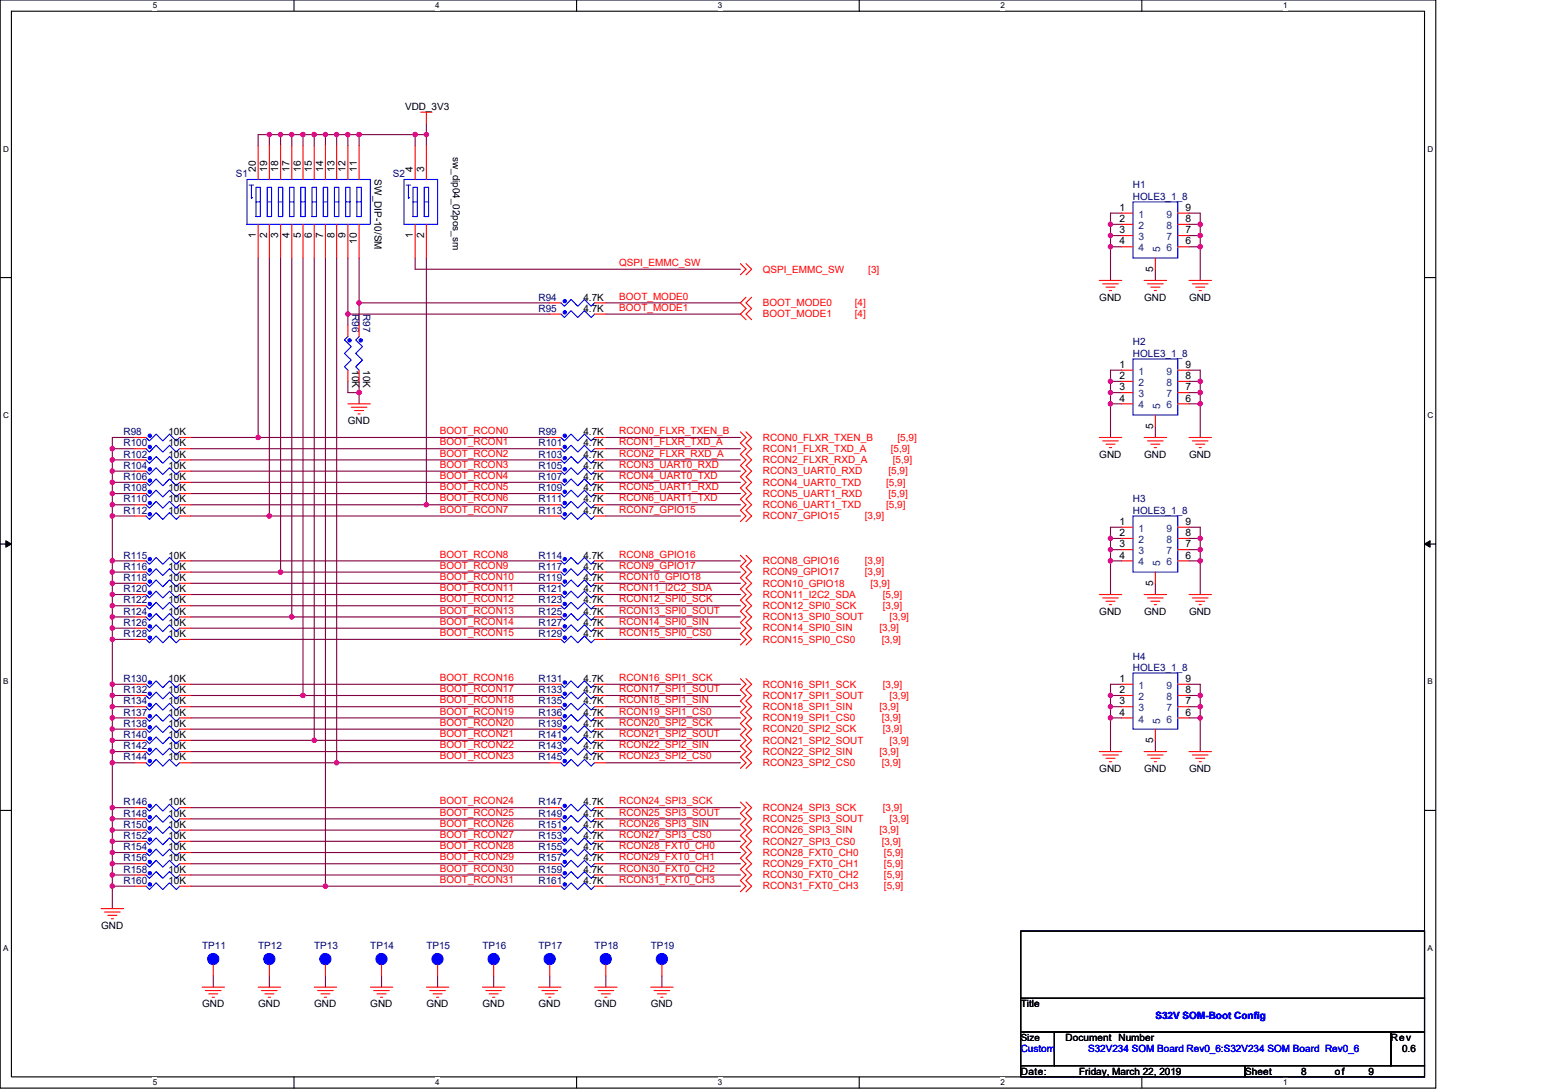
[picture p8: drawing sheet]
<svg xmlns="http://www.w3.org/2000/svg" width="297mm" height="210mm" viewBox="0 0 297 210" stroke-linecap="round" stroke-linejoin="round" font-family="sans-serif">
<path d="M0 0h276.4v209.4h-276.4zM2.2 2.2h272v205.1h-272z" fill="none" stroke="#000" stroke-width=".21"/>
<g fill="#fff">
<path d="M29.4 .2h.9v1.7h-.9z"/>
<path d="M29.4 207.5h.9v1.7h-.9z"/>
</g>
<path d="M56.6 0v2.2M56.6 207.3v2.1" fill="none" stroke="#000" stroke-width=".21"/>
<g fill="#fff">
<path d="M83.8 .2h.9v1.7h-.9z"/>
<path d="M83.8 207.5h.9v1.7h-.9z"/>
</g>
<path d="M111 0v2.2M111 207.3v2.1" fill="none" stroke="#000" stroke-width=".21"/>
<g fill="#fff">
<path d="M138.2 .2h.9v1.7h-.9z"/>
<path d="M138.2 207.5h.9v1.7h-.9z"/>
</g>
<path d="M165.4 0v2.2M165.4 207.3v2.1" fill="none" stroke="#000" stroke-width=".21"/>
<g fill="#fff">
<path d="M192.6 .2h.9v1.7h-.9z"/>
<path d="M192.6 207.5h.9v1.7h-.9z"/>
</g>
<path d="M219.8 0v2.2M219.8 207.3v2.1" fill="none" stroke="#000" stroke-width=".21"/>
<g fill="#fff">
<path d="M247 .2h.9v1.7h-.9z"/>
<path d="M247 207.5h.9v1.7h-.9z"/>
<path d="M.6 27.8h1.1v1.7h-1.1z"/>
<path d="M274.8 27.8h1.1v1.7h-1.1z"/>
<path d="M.6 79.1h1.1v1.7h-1.1z"/>
<path d="M274.8 79.1h1.1v1.7h-1.1z"/>
</g>
<path d="M0 53.4h2.2M274.2 53.4h2.2" fill="none" stroke="#000" stroke-width=".21"/>
<g fill="#fff">
<path d="M.6 130.3h1v1.8h-1z"/>
<path d="M274.8 130.3h1v1.8h-1z"/>
</g>
<path d="M0 104.7h2.2M274.2 104.7h2.2" fill="none" stroke="#000" stroke-width=".21"/>
<path d="M1.1 104.1l1.1 .6-1.1 .6zM274.2 104.7l1.1-.6v1.2z" fill="#000" stroke="#000" stroke-width=".19"/>
<g fill="#fff">
<path d="M.6 181.6h1v1.7h-1z"/>
<path d="M274.8 181.6h1v1.7h-1z"/>
</g>
<path d="M0 156h2.2M274.2 156h2.2M196.5 179.2h77.7v13h-77.7zM196.5 192.2h77.7v6.4h-77.7zM196.5 198.6h6.5v6.5h-6.5zM203 198.6h64.8v6.5h-64.8zM267.8 198.6h6.4v6.5h-6.4zM196.5 205.1h43.2v2.2h-43.2zM239.7 205.1h34.5v2.2h-34.5z" fill="none" stroke="#000" stroke-width=".21"/>
<g fill="none" stroke="#800040" stroke-width=".21">
<path d="M51.9 25.9h2.1M51.9 25.9v2.2M51.9 25.9h-2.2v2.2M54 25.9h2.2M54 25.9v2.2M56.2 25.9v2.2M56.2 25.9h2.1M58.3 25.9h2.2M58.3 25.9v2.2M60.5 25.9h2.2M60.5 25.9v2.2M62.7 25.9h2.1"/>
<path d="M62.7 25.9v2.2M64.8 25.9h2.2M64.8 25.9v2.2M69.1 25.9h-2.1v2.2M69.1 25.9v2.2M69.1 25.9h10.8M82.1 23.7v2.2M82.1 25.9v2.2M82.1 25.9h-2.2v2.2M49.7 49.7v34.5M51.9 49.7v49.6M54 49.7v60.4"/>
<path d="M56.2 49.7v69M58.3 49.7v84.2M60.5 49.7v92.8M62.7 49.7v120.9M64.8 49.7v97.1M67 49.7v10.8M69.1 58.3h36.7M69.1 49.7v8.6M69.1 58.3v4.3M79.9 49.7v2.1h62.6M82.1 49.7v47.5M116.6 58.3h25.9"/>
<path d="M213.8 47.5v6.5M213.8 45.3v2.2h2.1M213.8 43.2v2.1h2.1M215.9 41h-2.1v2.2h2.1M222.4 51.8v2.2M228.9 41h2.2v2.2M228.9 43.2h2.2M228.9 45.3h2.2M228.9 47.5h2.2M231.1 43.2v2.1M231.1 47.5v6.5M231.1 45.3v2.2"/>
<path d="M67 60.5h38.8M67 60.5v2.1M67 73.4v2.2h2.1M69.1 73.4v2.2M69.1 75.6v2.1M116.6 60.5h25.9M213.8 77.7v6.5M213.8 75.6v2.1h2.1M213.8 73.4v2.2h2.1M215.9 71.2h-2.1v2.2h2.1M228.9 71.2h2.2v2.2M228.9 73.4h2.2"/>
<path d="M228.9 75.6h2.2M228.9 77.7h2.2M231.1 75.6v2.1M231.1 73.4v2.2M231.1 77.7v6.5M21.6 95v2.2M21.6 86.4h4.3M21.6 88.5h4.3M21.6 90.7h4.3M21.6 92.8h4.3M21.6 95h4.3M21.6 97.2h4.3"/>
<path d="M21.6 99.3h4.3M21.6 86.4v2.1M21.6 88.5v2.2M21.6 90.7v2.1M21.6 92.8v2.2M21.6 97.2v2.1M21.6 99.3v8.6M25.9 84.2h-4.3v2.2M36.7 84.2h13M36.7 86.4h69.1M36.7 88.5h69.1M36.7 90.7h69.1"/>
<path d="M36.7 92.8h69.1M36.7 95h69.1M36.7 97.2h45.4M36.7 99.3h15.2M49.7 84.2h56.1M51.9 99.3h53.9M82.1 97.2h23.7M116.6 84.2h25.9M116.6 86.4h25.9M116.6 88.5h25.9M116.6 90.7h25.9M116.6 92.8h25.9"/>
<path d="M116.6 95h25.9M116.6 97.2h25.9M116.6 99.3h25.9M222.4 82v2.2M21.6 110.1v2.2M21.6 114.4v2.2M21.6 107.9h4.3M21.6 110.1h4.3M21.6 112.3h4.3M21.6 114.4h4.3M21.6 116.6h4.3M21.6 118.7h4.3"/>
<path d="M21.6 107.9v2.2M21.6 112.3v2.1M21.6 116.6v2.1M21.6 118.7v2.2M36.7 107.9h69.1M36.7 110.1h17.3M36.7 112.3h69.1M36.7 114.4h69.1M36.7 116.6h69.1M36.7 118.7h19.5M54 110.1h51.8M56.2 118.7h49.6"/>
<path d="M116.6 107.9h25.9M116.6 110.1h25.9M116.6 112.3h25.9M116.6 114.4h25.9M116.6 116.6h25.9M116.6 118.7h25.9M213.8 103.6v2.2h2.1M213.8 103.6h2.1M213.8 108v6.4M213.8 105.8v2.1h2.1M215.9 101.5h-2.1v2.1M222.4 112.3v2.1"/>
<path d="M228.9 101.5h2.2v2.1M228.9 103.6h2.2v2.2M228.9 105.8h2.2M228.9 108h2.2v6.4M231.1 105.8v2.1M21.6 120.9v2.2M21.6 120.9h4.3M21.6 123.1h4.3M21.6 131.7h4.3M21.6 133.9h4.3M21.6 136h4.3M21.6 138.2h4.3"/>
<path d="M21.6 123.1v8.6M21.6 131.7v2.2M21.6 133.9v2.1M21.6 136v2.2M21.6 138.2v2.1M36.7 120.9h69.1M36.7 123.1h69.1M36.7 131.7h69.1M36.7 133.9h21.6M36.7 136h69.1M36.7 138.2h69.1M58.3 133.9h47.5"/>
<path d="M116.6 120.9h25.9M116.6 123.1h25.9M116.6 131.7h25.9M116.6 133.9h25.9M116.6 136h25.9M116.6 138.2h25.9M213.8 138.2v6.5M213.8 133.9v2.1M213.8 136v2.2h2.1M213.8 136h2.1M215.9 131.7h-2.1v2.2h2.1M228.9 131.7h2.2v2.2"/>
<path d="M228.9 133.9h2.2v2.1M228.9 136h2.2M228.9 138.2h2.2M231.1 138.2v6.5M231.1 136v2.2M21.6 146.8v8.6M21.6 155.4v2.2M21.6 140.3h4.3M21.6 142.5h4.3M21.6 144.7h4.3M21.6 146.8h4.3M21.6 155.4h4.3"/>
<path d="M21.6 157.6h4.3M21.6 159.8h4.3M21.6 140.3v2.2M21.6 142.5v2.2M21.6 144.7v2.1M21.6 157.6v2.2M21.6 159.8v2.1M36.7 140.3h69.1M36.7 142.5h23.8M36.7 144.7h69.1M36.7 146.8h28.1M36.7 155.4h69.1"/>
<path d="M36.7 157.6h69.1M36.7 159.8h69.1M60.5 142.5h45.3M64.8 146.8h41M116.6 140.3h25.9M116.6 142.5h25.9M116.6 144.7h25.9M116.6 146.8h25.9M116.6 155.4h25.9M116.6 157.6h25.9M116.6 159.8h25.9M222.4 142.5v2.2"/>
<path d="M21.6 166.2v2.2M21.6 170.6v4.3M21.6 161.9h4.3M21.6 164.1h4.3M21.6 166.2h4.3M21.6 168.4h4.3M21.6 170.6h4.3M21.6 161.9v2.2M21.6 164.1v2.1M21.6 168.4v2.2M36.7 161.9h69.1M36.7 164.1h69.1"/>
<path d="M36.7 166.2h69.1M36.7 168.4h69.1M36.7 170.6h26M62.7 170.6h43.1M116.6 161.9h25.9M116.6 164.1h25.9M116.6 166.2h25.9M116.6 168.4h25.9M116.6 170.6h25.9M41.1 187.8v2.2M51.9 187.8v2.2M62.7 187.8v2.2"/>
<path d="M73.4 187.8v2.2M84.2 187.8v2.2M95 187.8v2.2M105.8 187.8v2.2M116.6 187.8v2.2M127.4 187.8v2.2"/>
</g>
<g fill="#f0f" stroke="#f0f" stroke-width=".21">
<circle cx="69.1" cy="75.6" r=".42"/>
<circle cx="67" cy="60.4" r=".42"/>
<circle cx="69.1" cy="58.3" r=".42"/>
<circle cx="21.6" cy="86.3" r=".42"/>
<circle cx="21.6" cy="90.7" r=".42"/>
<circle cx="21.6" cy="88.5" r=".42"/>
<circle cx="21.6" cy="92.8" r=".42"/>
<circle cx="21.6" cy="95" r=".42"/>
<circle cx="21.6" cy="97.1" r=".42"/>
<circle cx="21.6" cy="107.9" r=".42"/>
<circle cx="21.6" cy="99.3" r=".42"/>
<circle cx="21.6" cy="110.1" r=".42"/>
<circle cx="21.6" cy="112.3" r=".42"/>
<circle cx="21.6" cy="114.4" r=".42"/>
<circle cx="21.6" cy="118.7" r=".42"/>
<circle cx="21.6" cy="116.6" r=".42"/>
<circle cx="21.6" cy="120.9" r=".42"/>
<circle cx="21.6" cy="123" r=".42"/>
<circle cx="21.6" cy="133.8" r=".42"/>
<circle cx="21.6" cy="131.7" r=".42"/>
<circle cx="21.6" cy="136" r=".42"/>
<circle cx="21.6" cy="138.2" r=".42"/>
<circle cx="21.6" cy="142.5" r=".42"/>
<circle cx="21.6" cy="140.3" r=".42"/>
<circle cx="21.6" cy="144.6" r=".42"/>
<circle cx="21.6" cy="146.8" r=".42"/>
<circle cx="21.6" cy="155.4" r=".42"/>
<circle cx="21.6" cy="159.8" r=".42"/>
<circle cx="21.6" cy="157.6" r=".42"/>
<circle cx="21.6" cy="161.9" r=".42"/>
<circle cx="21.6" cy="164.1" r=".42"/>
<circle cx="21.6" cy="166.2" r=".42"/>
<circle cx="21.6" cy="168.4" r=".42"/>
<circle cx="21.6" cy="170.5" r=".42"/>
<circle cx="213.8" cy="47.5" r=".42"/>
<circle cx="231" cy="45.3" r=".42"/>
<circle cx="231" cy="43.2" r=".42"/>
<circle cx="231" cy="47.5" r=".42"/>
<circle cx="213.8" cy="45.3" r=".42"/>
<circle cx="213.8" cy="43.2" r=".42"/>
<circle cx="213.8" cy="107.9" r=".42"/>
<circle cx="213.8" cy="105.8" r=".42"/>
<circle cx="213.8" cy="103.6" r=".42"/>
<circle cx="231" cy="103.6" r=".42"/>
<circle cx="231" cy="107.9" r=".42"/>
<circle cx="231" cy="105.8" r=".42"/>
<circle cx="213.8" cy="77.7" r=".42"/>
<circle cx="231" cy="75.6" r=".42"/>
<circle cx="231" cy="73.4" r=".42"/>
<circle cx="231" cy="77.7" r=".42"/>
<circle cx="213.8" cy="75.6" r=".42"/>
<circle cx="213.8" cy="73.4" r=".42"/>
<circle cx="213.8" cy="138.2" r=".42"/>
<circle cx="231" cy="136" r=".42"/>
<circle cx="231" cy="138.2" r=".42"/>
<circle cx="213.8" cy="136" r=".42"/>
<circle cx="213.8" cy="133.8" r=".42"/>
<circle cx="231" cy="133.8" r=".42"/>
<circle cx="54" cy="25.9" r=".42"/>
<circle cx="51.8" cy="25.9" r=".42"/>
<circle cx="82.1" cy="25.9" r=".42"/>
<circle cx="62.6" cy="25.9" r=".42"/>
<circle cx="60.5" cy="25.9" r=".42"/>
<circle cx="56.2" cy="25.9" r=".42"/>
<circle cx="58.3" cy="25.9" r=".42"/>
<circle cx="49.7" cy="84.2" r=".42"/>
<circle cx="51.8" cy="99.3" r=".42"/>
<circle cx="54" cy="110.1" r=".42"/>
<circle cx="56.2" cy="118.7" r=".42"/>
<circle cx="58.3" cy="133.8" r=".42"/>
<circle cx="60.5" cy="142.5" r=".42"/>
<circle cx="62.6" cy="170.5" r=".42"/>
<circle cx="64.8" cy="25.9" r=".42"/>
<circle cx="67" cy="25.9" r=".42"/>
<circle cx="64.8" cy="146.8" r=".42"/>
<circle cx="69.1" cy="25.9" r=".42"/>
<circle cx="79.9" cy="25.9" r=".42"/>
<circle cx="82.1" cy="97.1" r=".42"/>
</g>
<g fill="none" stroke="#f00" stroke-width=".21">
<path d="M49.7 28.1v6.4M51.9 28.1v6.4M54 28.1v6.4M56.2 28.1v6.4M58.3 28.1v6.4M60.5 28.1v6.4M62.7 28.1v6.4M64.8 28.1v6.4M67 28.1v6.4M69.1 28.1v6.4M79.9 28.1v6.4M81 21.6h2.2"/>
<path d="M82.1 21.6v2.1M82.1 28.1v6.4M49.7 43.2v6.5M51.9 43.2v6.5M54 43.2v6.5M56.2 43.2v6.5M58.3 43.2v6.5M60.5 43.2v6.5M62.7 43.2v6.5M64.8 43.2v6.5M67 43.2v6.5M69.1 43.2v6.5"/>
<path d="M79.9 43.2v6.5M82.1 43.2v6.5M105.8 58.3h2.2M114.5 58.3h2.1M142.5 50.7l1.1 1.1-1.1 1.1M143.6 50.7l1.1 1.1-1.1 1.1M143.6 57.2l-1.1 1.1 1.1 1.1-1.1 1.1 1.1 1M144.7 57.2l-1.1 1.1 1.1 1.1-1.1 1.1 1.1 1M211.6 54h4.3M212.3 54.6h3M212.9 55.3h1.7M213.6 55.9h.4"/>
<path d="M215.9 41h2.2M215.9 43.2h2.2M215.9 45.3h2.2M215.9 47.5h2.2M220.3 54h4.3M220.9 54.6h3M221.5 55.3h1.8M222.2 55.9h.4M222.4 49.7v2.1M226.7 47.5h2.2M226.7 45.3h2.2M226.7 43.2h2.2"/>
<path d="M226.7 41h2.2M228.9 54h4.3M229.5 54.6h3.1M230.2 55.3h1.7M230.8 55.9h.5M67 77.7h4.3M67 62.6v2.2M67 71.2v2.2M67.6 78.4h3M68.3 79h1.7M68.9 79.7h.4M69.1 62.6v2.2"/>
<path d="M69.1 71.2v2.2M105.8 60.5h2.2M114.5 60.5h2.1M215.9 71.2h2.2M215.9 73.4h2.2M215.9 75.6h2.2M215.9 77.7h2.2M222.4 79.9v2.1M226.7 77.7h2.2M226.7 75.6h2.2M226.7 73.4h2.2M226.7 71.2h2.2"/>
<path d="M25.9 99.3h2.2M25.9 92.8h2.2M25.9 84.2h2.2M25.9 86.4h2.2M25.9 95h2.2M25.9 88.5h2.2M25.9 97.2h2.2M25.9 90.7h2.2M34.6 99.3h2.1M34.6 92.8h2.1M34.6 84.2h2.1M34.6 86.4h2.1"/>
<path d="M34.6 95h2.1M34.6 88.5h2.1M34.6 97.2h2.1M34.6 90.7h2.1M105.8 92.8h2.2M105.8 84.2h2.2M105.8 86.4h2.2M105.8 95h2.2M105.8 88.5h2.2M105.8 97.2h2.2M105.8 90.7h2.2M105.8 99.3h2.2"/>
<path d="M114.5 92.8h2.1M114.5 84.2h2.1M114.5 86.4h2.1M114.5 95h2.1M114.5 88.5h2.1M114.5 97.2h2.1M114.5 90.7h2.1M114.5 99.3h2.1M142.5 83.1l1.1 1.1-1.1 1.1 1.1 1.1-1.1 1 1.1 1.1-1.1 1.1 1.1 1.1-1.1 1.1 1.1 1-1.1 1.1 1.1 1.1-1.1 1.1 1.1 1.1-1.1 1 1.1 1.1-1.1 1.1M143.6 83.1l1.1 1.1-1.1 1.1 1.1 1.1-1.1 1 1.1 1.1-1.1 1.1 1.1 1.1-1.1 1.1 1.1 1-1.1 1.1 1.1 1.1-1.1 1.1 1.1 1.1-1.1 1 1.1 1.1-1.1 1.1M211.6 84.2h4.3M212.3 84.9h3"/>
<path d="M212.9 85.5h1.7M213.6 86.1h.4M220.3 84.2h4.3M220.9 84.9h3M221.5 85.5h1.8M222.2 86.1h.4M228.9 84.2h4.3M229.5 84.9h3.1M230.2 85.5h1.7M230.8 86.1h.5M25.9 110.1h2.2M25.9 112.3h2.2"/>
<path d="M25.9 114.4h2.2M25.9 116.6h2.2M25.9 118.7h2.2M25.9 107.9h2.2M34.6 110.1h2.1M34.6 112.3h2.1M34.6 114.4h2.1M34.6 116.6h2.1M34.6 118.7h2.1M34.6 107.9h2.1M105.8 118.7h2.2M105.8 107.9h2.2"/>
<path d="M105.8 110.1h2.2M105.8 112.3h2.2M105.8 114.4h2.2M105.8 116.6h2.2M114.5 118.7h2.1M114.5 107.9h2.1M114.5 110.1h2.1M114.5 112.3h2.1M114.5 114.4h2.1M114.5 116.6h2.1M142.5 106.9l1.1 1-1.1 1.1 1.1 1.1-1.1 1.1 1.1 1.1-1.1 1 1.1 1.1-1.1 1.1 1.1 1.1-1.1 1.1 1.1 1-1.1 1.1 1.1 1.1-1.1 1.1 1.1 1.1-1.1 1M143.6 106.9l1.1 1-1.1 1.1 1.1 1.1-1.1 1.1 1.1 1.1-1.1 1 1.1 1.1-1.1 1.1 1.1 1.1-1.1 1.1 1.1 1-1.1 1.1 1.1 1.1-1.1 1.1 1.1 1.1-1.1 1"/>
<path d="M211.6 114.4h4.3M212.3 115.1h3M212.9 115.7h1.7M213.6 116.4h.4M215.9 101.5h2.2M215.9 103.6h2.2M215.9 105.8h2.2M215.9 107.9h2.2M220.3 114.4h4.3M220.9 115.1h3M221.5 115.7h1.8M222.2 116.4h.4"/>
<path d="M222.4 110.1v2.2M226.7 107.9h2.2M226.7 105.8h2.2M226.7 103.6h2.2M226.7 101.5h2.2M228.9 114.4h4.3M229.5 115.1h3.1M230.2 115.7h1.7M230.8 116.4h.5M25.9 123.1h2.2M25.9 136h2.2M25.9 138.2h2.2"/>
<path d="M25.9 133.9h2.2M25.9 131.7h2.2M25.9 120.9h2.2M34.6 123.1h2.1M34.6 136h2.1M34.6 138.2h2.1M34.6 133.9h2.1M34.6 131.7h2.1M34.6 120.9h2.1M105.8 138.2h2.2M105.8 120.9h2.2M105.8 123.1h2.2"/>
<path d="M105.8 131.7h2.2M105.8 133.9h2.2M105.8 136h2.2M114.5 138.2h2.1M114.5 120.9h2.1M114.5 123.1h2.1M114.5 131.7h2.1M114.5 133.9h2.1M114.5 136h2.1M142.5 130.6l1.1 1.1-1.1 1.1 1.1 1.1-1.1 1 1.1 1.1-1.1 1.1 1.1 1.1-1.1 1.1 1.1 1-1.1 1.1 1.1 1.1-1.1 1.1 1.1 1.1-1.1 1 1.1 1.1-1.1 1.1M143.6 130.6l1.1 1.1-1.1 1.1 1.1 1.1-1.1 1 1.1 1.1-1.1 1.1 1.1 1.1-1.1 1.1 1.1 1-1.1 1.1 1.1 1.1-1.1 1.1 1.1 1.1-1.1 1 1.1 1.1-1.1 1.1M215.9 131.7h2.2"/>
<path d="M215.9 133.9h2.2M215.9 136h2.2M215.9 138.2h2.2M226.7 138.2h2.2M226.7 136h2.2M226.7 133.9h2.2M226.7 131.7h2.2M25.9 144.7h2.2M25.9 157.6h2.2M25.9 146.8h2.2M25.9 159.8h2.2M25.9 140.3h2.2"/>
<path d="M25.9 142.5h2.2M25.9 155.4h2.2M34.6 144.7h2.1M34.6 157.6h2.1M34.6 146.8h2.1M34.6 159.8h2.1M34.6 140.3h2.1M34.6 142.5h2.1M34.6 155.4h2.1M105.8 155.4h2.2M105.8 140.3h2.2M105.8 157.6h2.2"/>
<path d="M105.8 142.5h2.2M105.8 159.8h2.2M105.8 144.7h2.2M105.8 146.8h2.2M114.5 155.4h2.1M114.5 140.3h2.1M114.5 157.6h2.1M114.5 142.5h2.1M114.5 159.8h2.1M114.5 144.7h2.1M114.5 146.8h2.1M142.5 154.4l1.1 1-1.1 1.1 1.1 1.1-1.1 1.1 1.1 1.1-1.1 1 1.1 1.1-1.1 1.1 1.1 1.1-1.1 1.1 1.1 1-1.1 1.1 1.1 1.1-1.1 1.1 1.1 1.1-1.1 1"/>
<path d="M143.6 154.4l1.1 1-1.1 1.1 1.1 1.1-1.1 1.1 1.1 1.1-1.1 1 1.1 1.1-1.1 1.1 1.1 1.1-1.1 1.1 1.1 1-1.1 1.1 1.1 1.1-1.1 1.1 1.1 1.1-1.1 1M211.6 144.7h4.3M212.3 145.3h3M212.9 145.9h1.7M213.6 146.6h.4M220.3 144.7h4.3M220.9 145.3h3M221.5 145.9h1.8M222.2 146.6h.4M222.4 140.3v2.2M228.9 144.7h4.3M229.5 145.3h3.1"/>
<path d="M230.2 145.9h1.7M230.8 146.6h.5M19.5 174.9h4.3M20.1 175.5h3M20.8 176.2h1.7M21.4 176.8h.4M25.9 168.4h2.2M25.9 170.6h2.2M25.9 161.9h2.2M25.9 164.1h2.2M25.9 166.2h2.2M34.6 168.4h2.1"/>
<path d="M34.6 170.6h2.1M34.6 161.9h2.1M34.6 164.1h2.1M34.6 166.2h2.1M105.8 168.4h2.2M105.8 170.6h2.2M105.8 161.9h2.2M105.8 164.1h2.2M105.8 166.2h2.2M114.5 168.4h2.1M114.5 170.6h2.1M114.5 161.9h2.1"/>
<path d="M114.5 164.1h2.1M114.5 166.2h2.1M38.9 190h4.3M39.6 190.6h3M40.2 191.3h1.7M40.8 191.9h.5M41.1 185.7v2.1M49.7 190h4.3M50.4 190.6h3M51 191.3h1.7M51.6 191.9h.5M51.9 185.7v2.1"/>
<path d="M60.5 190h4.3M61.1 190.6h3.1M61.8 191.3h1.7M62.4 191.9h.5M62.7 185.7v2.1M71.3 190h4.3M71.9 190.6h3M72.6 191.3h1.7M73.2 191.9h.5M73.4 185.7v2.1M82.1 190h4.3M82.7 190.6h3"/>
<path d="M83.4 191.3h1.7M84 191.9h.5M84.2 185.7v2.1M92.9 190h4.3M93.5 190.6h3M94.2 191.3h1.7M94.8 191.9h.4M95 185.7v2.1M103.7 190h4.3M104.3 190.6h3M105 191.3h1.7M105.6 191.9h.4"/>
<path d="M105.8 185.7v2.1M114.5 190h4.3M115.1 190.6h3M115.8 191.3h1.7M116.4 191.9h.4M116.6 185.7v2.1M125.3 190h4.3M125.9 190.6h3M126.6 191.3h1.7M127.2 191.9h.4M127.4 185.7v2.1"/>
</g>
<g fill="none" stroke="#00f" stroke-width=".21">
<path d="M47.5 34.5h23.8v8.7h-23.8zM48 35.6h.8M48.4 35.6v2.6l.2-.2M49.3 36h.8v5.7h-.8zM49.3 38.9h.8M51.4 36h.9v5.7h-.9zM51.4 38.9h.9M53.6 36h.8v5.7h-.8zM53.6 38.9h.8M55.7 36h.9v5.7h-.9zM55.7 38.9h.9M57.9 36h.9v5.7h-.9z"/>
<path d="M57.9 38.9h.9M60.1 36h.8v5.7h-.8zM60.1 38.9h.8M62.2 36h.9v5.7h-.9zM62.2 38.9h.9M64.4 36h.8v5.7h-.8zM64.4 38.9h.8M66.5 36h.9v5.7h-.9zM66.5 38.9h.9M68.7 36h.9v5.7h-.9zM68.7 38.9h.9M77.8 34.5h6.4v8.7h-6.4z"/>
<path d="M78.2 35.6h.9M78.6 35.6v2.6l.2-.2M79.5 36h.8v5.7h-.8zM79.5 38.9h.8M81.7 36h.8v5.7h-.8zM81.7 38.9h.8M218.1 38.9h8.6v10.8h-8.6zM108 58.3l.6 .6 1.3-1.3 1.3 1.3 1.3-1.3 1.3 1.3 .7-.6M67 64.8l-.7 .6 1.3 1.3-1.3 1.3 1.3 1.3-1.3 1.3 .7 .6M69.1 64.8l-.6 .6 1.3 1.3-1.3 1.3 1.3 1.3-1.3 1.3 .6 .6M108 60.5l.6 .6 1.3-1.3 1.3 1.3 1.3-1.3 1.3 1.3 .7-.6M218.1 69.1h8.6v10.8h-8.6z"/>
<path d="M28.1 99.3l.7 .7 1.3-1.3 1.2 1.3 1.3-1.3 1.3 1.3 .7-.7M28.1 92.8l.7 .7 1.3-1.3 1.2 1.3 1.3-1.3 1.3 1.3 .7-.7M28.1 84.2l.7 .7 1.3-1.4 1.2 1.4 1.3-1.4 1.3 1.4 .7-.7M28.1 86.4l.7 .6 1.3-1.3 1.2 1.3 1.3-1.3 1.3 1.3 .7-.6M28.1 95l.7 .7 1.3-1.4 1.2 1.4 1.3-1.4 1.3 1.4 .7-.7M28.1 88.5l.7 .7 1.3-1.3 1.2 1.3 1.3-1.3 1.3 1.3 .7-.7M28.1 97.2l.7 .6 1.3-1.3 1.2 1.3 1.3-1.3 1.3 1.3 .7-.6M28.1 90.7l.7 .6 1.3-1.3 1.2 1.3 1.3-1.3 1.3 1.3 .7-.6M108 92.8l.6 .7 1.3-1.3 1.3 1.3 1.3-1.3 1.3 1.3 .7-.7M108 84.2l.6 .7 1.3-1.4 1.3 1.4 1.3-1.4 1.3 1.4 .7-.7M108 86.4l.6 .6 1.3-1.3 1.3 1.3 1.3-1.3 1.3 1.3 .7-.6M108 95l.6 .7 1.3-1.4 1.3 1.4 1.3-1.4 1.3 1.4 .7-.7"/>
<path d="M108 88.5l.6 .7 1.3-1.3 1.3 1.3 1.3-1.3 1.3 1.3 .7-.7M108 97.2l.6 .6 1.3-1.3 1.3 1.3 1.3-1.3 1.3 1.3 .7-.6M108 90.7l.6 .6 1.3-1.3 1.3 1.3 1.3-1.3 1.3 1.3 .7-.6M108 99.3l.6 .7 1.3-1.3 1.3 1.3 1.3-1.3 1.3 1.3 .7-.7M218.1 99.3h8.6v10.8h-8.6zM28.1 110.1l.7 .7 1.3-1.3 1.2 1.3 1.3-1.3 1.3 1.3 .7-.7M28.1 112.3l.7 .6 1.3-1.3 1.2 1.3 1.3-1.3 1.3 1.3 .7-.6M28.1 114.4l.7 .7 1.3-1.3 1.2 1.3 1.3-1.3 1.3 1.3 .7-.7M28.1 116.6l.7 .6 1.3-1.3 1.2 1.3 1.3-1.3 1.3 1.3 .7-.6M28.1 118.7l.7 .7 1.3-1.3 1.2 1.3 1.3-1.3 1.3 1.3 .7-.7M28.1 107.9l.7 .7 1.3-1.3 1.2 1.3 1.3-1.3 1.3 1.3 .7-.7M108 118.7l.6 .7 1.3-1.3 1.3 1.3 1.3-1.3 1.3 1.3 .7-.7"/>
<path d="M108 107.9l.6 .7 1.3-1.3 1.3 1.3 1.3-1.3 1.3 1.3 .7-.7M108 110.1l.6 .7 1.3-1.3 1.3 1.3 1.3-1.3 1.3 1.3 .7-.7M108 112.3l.6 .6 1.3-1.3 1.3 1.3 1.3-1.3 1.3 1.3 .7-.6M108 114.4l.6 .7 1.3-1.3 1.3 1.3 1.3-1.3 1.3 1.3 .7-.7M108 116.6l.6 .6 1.3-1.3 1.3 1.3 1.3-1.3 1.3 1.3 .7-.6M28.1 123.1l.7 .6 1.3-1.3 1.2 1.3 1.3-1.3 1.3 1.3 .7-.6M28.1 136l.7 .7 1.3-1.3 1.2 1.3 1.3-1.3 1.3 1.3 .7-.7M28.1 138.2l.7 .6 1.3-1.3 1.2 1.3 1.3-1.3 1.3 1.3 .7-.6M28.1 133.9l.7 .6 1.3-1.3 1.2 1.3 1.3-1.3 1.3 1.3 .7-.6M28.1 131.7l.7 .7 1.3-1.4 1.2 1.4 1.3-1.4 1.3 1.4 .7-.7M28.1 120.9l.7 .7 1.3-1.4 1.2 1.4 1.3-1.4 1.3 1.4 .7-.7M108 138.2l.6 .6 1.3-1.3 1.3 1.3 1.3-1.3 1.3 1.3 .7-.6"/>
<path d="M108 120.9l.6 .7 1.3-1.4 1.3 1.4 1.3-1.4 1.3 1.4 .7-.7M108 123.1l.6 .6 1.3-1.3 1.3 1.3 1.3-1.3 1.3 1.3 .7-.6M108 131.7l.6 .7 1.3-1.4 1.3 1.4 1.3-1.4 1.3 1.4 .7-.7M108 133.9l.6 .6 1.3-1.3 1.3 1.3 1.3-1.3 1.3 1.3 .7-.6M108 136l.6 .7 1.3-1.3 1.3 1.3 1.3-1.3 1.3 1.3 .7-.7M218.1 129.5h8.6v10.8h-8.6zM28.1 144.7l.7 .6 1.3-1.3 1.2 1.3 1.3-1.3 1.3 1.3 .7-.6M28.1 157.6l.7 .7 1.3-1.3 1.2 1.3 1.3-1.3 1.3 1.3 .7-.7M28.1 146.8l.7 .7 1.3-1.3 1.2 1.3 1.3-1.3 1.3 1.3 .7-.7M28.1 159.8l.7 .6 1.3-1.3 1.2 1.3 1.3-1.3 1.3 1.3 .7-.6M28.1 140.3l.7 .7 1.3-1.3 1.2 1.3 1.3-1.3 1.3 1.3 .7-.7M28.1 142.5l.7 .7 1.3-1.4 1.2 1.4 1.3-1.4 1.3 1.4 .7-.7"/>
<path d="M28.1 155.4l.7 .7 1.3-1.3 1.2 1.3 1.3-1.3 1.3 1.3 .7-.7M108 155.4l.6 .7 1.3-1.3 1.3 1.3 1.3-1.3 1.3 1.3 .7-.7M108 140.3l.6 .7 1.3-1.3 1.3 1.3 1.3-1.3 1.3 1.3 .7-.7M108 157.6l.6 .7 1.3-1.3 1.3 1.3 1.3-1.3 1.3 1.3 .7-.7M108 142.5l.6 .7 1.3-1.4 1.3 1.4 1.3-1.4 1.3 1.4 .7-.7M108 159.8l.6 .6 1.3-1.3 1.3 1.3 1.3-1.3 1.3 1.3 .7-.6M108 144.7l.6 .6 1.3-1.3 1.3 1.3 1.3-1.3 1.3 1.3 .7-.6M108 146.8l.6 .7 1.3-1.3 1.3 1.3 1.3-1.3 1.3 1.3 .7-.7M28.1 168.4l.7 .7 1.3-1.4 1.2 1.4 1.3-1.4 1.3 1.4 .7-.7M28.1 170.6l.7 .6 1.3-1.3 1.2 1.3 1.3-1.3 1.3 1.3 .7-.6M28.1 161.9l.7 .7 1.3-1.3 1.2 1.3 1.3-1.3 1.3 1.3 .7-.7M28.1 164.1l.7 .6 1.3-1.3 1.2 1.3 1.3-1.3 1.3 1.3 .7-.6"/>
<path d="M28.1 166.2l.7 .7 1.3-1.3 1.2 1.3 1.3-1.3 1.3 1.3 .7-.7M108 168.4l.6 .7 1.3-1.4 1.3 1.4 1.3-1.4 1.3 1.4 .7-.7M108 170.6l.6 .6 1.3-1.3 1.3 1.3 1.3-1.3 1.3 1.3 .7-.6M108 161.9l.6 .7 1.3-1.3 1.3 1.3 1.3-1.3 1.3 1.3 .7-.7M108 164.1l.6 .6 1.3-1.3 1.3 1.3 1.3-1.3 1.3 1.3 .7-.6M108 166.2l.6 .7 1.3-1.3 1.3 1.3 1.3-1.3 1.3 1.3 .7-.7"/>
</g>
<g fill="#00f" stroke="#00f" stroke-width=".21">
<circle cx="108.7" cy="118.4" r=".32"/>
<circle cx="28.8" cy="144.3" r=".32"/>
<circle cx="28.8" cy="99" r=".32"/>
<circle cx="67.3" cy="65.5" r=".32"/>
<circle cx="108.7" cy="137.8" r=".32"/>
<circle cx="28.8" cy="122.7" r=".32"/>
<circle cx="28.8" cy="168.1" r=".32"/>
<circle cx="62.6" cy="184.6" r="1.07"/>
<circle cx="28.8" cy="109.8" r=".32"/>
<circle cx="28.8" cy="157.3" r=".32"/>
<circle cx="108.7" cy="92.5" r=".32"/>
<circle cx="108.7" cy="120.6" r=".32"/>
<circle cx="95" cy="184.6" r="1.07"/>
<circle cx="108.7" cy="155.1" r=".32"/>
<circle cx="28.8" cy="146.5" r=".32"/>
<circle cx="108.7" cy="168.1" r=".32"/>
<circle cx="108.7" cy="140" r=".32"/>
<circle cx="51.8" cy="184.6" r="1.07"/>
<circle cx="108.7" cy="107.6" r=".32"/>
<circle cx="28.8" cy="170.2" r=".32"/>
<circle cx="108.7" cy="83.9" r=".32"/>
<circle cx="28.8" cy="111.9" r=".32"/>
<circle cx="28.8" cy="159.4" r=".32"/>
<circle cx="108.7" cy="86" r=".32"/>
<circle cx="108.7" cy="94.7" r=".32"/>
<circle cx="108.7" cy="58" r=".32"/>
<circle cx="108.7" cy="157.3" r=".32"/>
<circle cx="108.7" cy="170.2" r=".32"/>
<circle cx="28.8" cy="92.5" r=".32"/>
<circle cx="108.7" cy="142.2" r=".32"/>
<circle cx="105.8" cy="184.6" r="1.07"/>
<circle cx="108.7" cy="109.8" r=".32"/>
<circle cx="28.8" cy="135.7" r=".32"/>
<circle cx="108.7" cy="122.7" r=".32"/>
<circle cx="28.8" cy="83.9" r=".32"/>
<circle cx="28.8" cy="114.1" r=".32"/>
<circle cx="28.8" cy="161.6" r=".32"/>
<circle cx="28.8" cy="86" r=".32"/>
<circle cx="108.7" cy="60.1" r=".32"/>
<circle cx="108.7" cy="159.4" r=".32"/>
<circle cx="28.8" cy="94.7" r=".32"/>
<circle cx="108.7" cy="144.3" r=".32"/>
<circle cx="108.7" cy="111.9" r=".32"/>
<circle cx="28.8" cy="137.8" r=".32"/>
<circle cx="108.7" cy="131.4" r=".32"/>
<circle cx="28.8" cy="116.2" r=".32"/>
<circle cx="41" cy="184.6" r="1.07"/>
<circle cx="28.8" cy="163.7" r=".32"/>
<circle cx="108.7" cy="88.2" r=".32"/>
<circle cx="108.7" cy="161.6" r=".32"/>
<circle cx="108.7" cy="96.8" r=".32"/>
<circle cx="116.6" cy="184.6" r="1.07"/>
<circle cx="108.7" cy="114.1" r=".32"/>
<circle cx="28.8" cy="140" r=".32"/>
<circle cx="108.7" cy="133.5" r=".32"/>
<circle cx="28.8" cy="118.4" r=".32"/>
<circle cx="108.7" cy="146.5" r=".32"/>
<circle cx="28.8" cy="133.5" r=".32"/>
<circle cx="84.2" cy="184.6" r="1.07"/>
<circle cx="108.7" cy="90.3" r=".32"/>
<circle cx="28.8" cy="131.4" r=".32"/>
<circle cx="108.7" cy="163.7" r=".32"/>
<circle cx="108.7" cy="99" r=".32"/>
<circle cx="28.8" cy="88.2" r=".32"/>
<circle cx="108.7" cy="116.2" r=".32"/>
<circle cx="28.8" cy="142.2" r=".32"/>
<circle cx="127.4" cy="184.6" r="1.07"/>
<circle cx="28.8" cy="96.8" r=".32"/>
<circle cx="69.4" cy="65.5" r=".32"/>
<circle cx="108.7" cy="135.7" r=".32"/>
<circle cx="28.8" cy="120.6" r=".32"/>
<circle cx="28.8" cy="165.9" r=".32"/>
<circle cx="28.8" cy="107.6" r=".32"/>
<circle cx="28.8" cy="155.1" r=".32"/>
<circle cx="108.7" cy="165.9" r=".32"/>
<circle cx="73.4" cy="184.6" r="1.07"/>
<circle cx="28.8" cy="90.3" r=".32"/>
</g>
<g font-size="1.9">
<text x="78" y="21.1">VDD_3V3</text>
<text x="49.3" y="33" transform="rotate(-90 49.3 33)">20</text>
<text x="51.4" y="33" transform="rotate(-90 51.4 33)">19</text>
<text x="53.6" y="33" transform="rotate(-90 53.6 33)">18</text>
<text x="55.7" y="33" transform="rotate(-90 55.7 33)">17</text>
<text x="57.9" y="33" transform="rotate(-90 57.9 33)">16</text>
<text x="60" y="33" transform="rotate(-90 60 33)">15</text>
<text x="62.2" y="33" transform="rotate(-90 62.2 33)">14</text>
<text x="64.4" y="33" transform="rotate(-90 64.4 33)">13</text>
<text x="66.5" y="33" transform="rotate(-90 66.5 33)">12</text>
<text x="68.7" y="33" transform="rotate(-90 68.7 33)">11</text>
<text x="72.1" y="34.5" transform="rotate(90 72.1 34.5)">SW_DIP-10/SM</text>
<text x="79.5" y="33" transform="rotate(-90 79.5 33)">4</text>
<text x="81.6" y="33" transform="rotate(-90 81.6 33)">3</text>
<text x="87.2" y="30.2" transform="rotate(90 87.2 30.2)">sw_dip04_02pos_sm</text>
<text x="215.5" y="40.6">1</text>
<text x="228.2" y="40.6">9</text>
<text x="49.3" y="45.8" transform="rotate(-90 49.3 45.8)">1</text>
<text x="51.4" y="45.8" transform="rotate(-90 51.4 45.8)">2</text>
<text x="53.6" y="45.8" transform="rotate(-90 53.6 45.8)">3</text>
<text x="55.7" y="45.8" transform="rotate(-90 55.7 45.8)">4</text>
<text x="57.9" y="45.8" transform="rotate(-90 57.9 45.8)">5</text>
<text x="60" y="45.8" transform="rotate(-90 60 45.8)">6</text>
<text x="62.2" y="45.8" transform="rotate(-90 62.2 45.8)">7</text>
<text x="64.4" y="45.8" transform="rotate(-90 64.4 45.8)">8</text>
<text x="66.5" y="45.8" transform="rotate(-90 66.5 45.8)">9</text>
<text x="68.7" y="46.9" transform="rotate(-90 68.7 46.9)">10</text>
<text x="79.5" y="45.8" transform="rotate(-90 79.5 45.8)">1</text>
<text x="81.6" y="45.8" transform="rotate(-90 81.6 45.8)">2</text>
<text x="215.5" y="42.7">2</text>
<text x="215.5" y="44.9">3</text>
<text x="215.5" y="47.1">4</text>
<text x="228.2" y="47.1">6</text>
<text x="228.2" y="44.9">7</text>
<text x="228.2" y="42.7">8</text>
<text x="222" y="52.3" transform="rotate(-90 222 52.3)">5</text>
<text x="112.3" y="57.8">4.7K</text>
<text x="211.6" y="57.8">GND</text>
<text x="220.3" y="57.8">GND</text>
<text x="228.9" y="57.8">GND</text>
<text x="112.3" y="60">4.7K</text>
<text x="67.8" y="71.2" transform="rotate(90 67.8 71.2)">10K</text>
<text x="69.9" y="71.2" transform="rotate(90 69.9 71.2)">10K</text>
<text x="215.5" y="70.8">1</text>
<text x="228.2" y="70.8">9</text>
<text x="215.5" y="73">2</text>
<text x="215.5" y="75.1">3</text>
<text x="215.5" y="77.3">4</text>
<text x="228.2" y="77.3">6</text>
<text x="228.2" y="75.1">7</text>
<text x="228.2" y="73">8</text>
<text x="32.4" y="83.8">10K</text>
<text x="67" y="81.6">GND</text>
<text x="112.3" y="83.8">4.7K</text>
<text x="222" y="82.5" transform="rotate(-90 222 82.5)">5</text>
<text x="32.4" y="85.9">10K</text>
<text x="32.4" y="88.1">10K</text>
<text x="112.3" y="85.9">4.7K</text>
<text x="112.3" y="88.1">4.7K</text>
<text x="211.6" y="88.1">GND</text>
<text x="220.3" y="88.1">GND</text>
<text x="228.9" y="88.1">GND</text>
<text x="32.4" y="92.4">10K</text>
<text x="32.4" y="94.6">10K</text>
<text x="32.4" y="90.2">10K</text>
<text x="112.3" y="92.4">4.7K</text>
<text x="112.3" y="94.6">4.7K</text>
<text x="112.3" y="90.2">4.7K</text>
<text x="32.4" y="98.9">10K</text>
<text x="32.4" y="96.7">10K</text>
<text x="112.3" y="96.7">4.7K</text>
<text x="112.3" y="98.9">4.7K</text>
<text x="215.5" y="101">1</text>
<text x="228.2" y="101">9</text>
<text x="32.4" y="107.5">10K</text>
<text x="112.3" y="107.5">4.7K</text>
<text x="215.5" y="103.2">2</text>
<text x="215.5" y="105.3">3</text>
<text x="215.5" y="107.5">4</text>
<text x="228.2" y="107.5">6</text>
<text x="228.2" y="105.3">7</text>
<text x="228.2" y="103.2">8</text>
<text x="32.4" y="109.7">10K</text>
<text x="32.4" y="111.8">10K</text>
<text x="32.4" y="114">10K</text>
<text x="112.3" y="109.7">4.7K</text>
<text x="112.3" y="111.8">4.7K</text>
<text x="112.3" y="114">4.7K</text>
<text x="222" y="112.7" transform="rotate(-90 222 112.7)">5</text>
<text x="32.4" y="116.1">10K</text>
<text x="32.4" y="118.3">10K</text>
<text x="112.3" y="118.3">4.7K</text>
<text x="112.3" y="116.1">4.7K</text>
<text x="211.6" y="118.3">GND</text>
<text x="220.3" y="118.3">GND</text>
<text x="228.9" y="118.3">GND</text>
<text x="32.4" y="122.6">10K</text>
<text x="32.4" y="120.5">10K</text>
<text x="112.3" y="120.5">4.7K</text>
<text x="112.3" y="122.6">4.7K</text>
<text x="32.4" y="131.3">10K</text>
<text x="112.3" y="131.3">4.7K</text>
<text x="215.5" y="131.3">1</text>
<text x="228.2" y="131.3">9</text>
<text x="32.4" y="135.6">10K</text>
<text x="32.4" y="137.7">10K</text>
<text x="32.4" y="133.4">10K</text>
<text x="112.3" y="137.7">4.7K</text>
<text x="112.3" y="133.4">4.7K</text>
<text x="112.3" y="135.6">4.7K</text>
<text x="215.5" y="133.4">2</text>
<text x="215.5" y="135.6">3</text>
<text x="215.5" y="137.7">4</text>
<text x="228.2" y="137.7">6</text>
<text x="228.2" y="135.6">7</text>
<text x="228.2" y="133.4">8</text>
<text x="32.4" y="139.9">10K</text>
<text x="32.4" y="142">10K</text>
<text x="112.3" y="139.9">4.7K</text>
<text x="112.3" y="142">4.7K</text>
<text x="222" y="142.9" transform="rotate(-90 222 142.9)">5</text>
<text x="32.4" y="144.2">10K</text>
<text x="32.4" y="146.4">10K</text>
<text x="112.3" y="144.2">4.7K</text>
<text x="112.3" y="146.4">4.7K</text>
<text x="211.6" y="148.5">GND</text>
<text x="220.3" y="148.5">GND</text>
<text x="228.9" y="148.5">GND</text>
<text x="32.4" y="155">10K</text>
<text x="112.3" y="155">4.7K</text>
<text x="32.4" y="157.2">10K</text>
<text x="32.4" y="159.3">10K</text>
<text x="32.4" y="161.5">10K</text>
<text x="112.3" y="157.2">4.7K</text>
<text x="112.3" y="159.3">4.7K</text>
<text x="112.3" y="161.5">4.7K</text>
<text x="32.4" y="168">10K</text>
<text x="32.4" y="163.6">10K</text>
<text x="32.4" y="165.8">10K</text>
<text x="112.3" y="168">4.7K</text>
<text x="112.3" y="163.6">4.7K</text>
<text x="112.3" y="165.8">4.7K</text>
<text x="32.4" y="170.1">10K</text>
<text x="112.3" y="170.1">4.7K</text>
<text x="19.5" y="178.8">GND</text>
<text x="38.9" y="193.9">GND</text>
<text x="49.7" y="193.9">GND</text>
<text x="60.5" y="193.9">GND</text>
<text x="71.3" y="193.9">GND</text>
<text x="82.1" y="193.9">GND</text>
<text x="92.9" y="193.9">GND</text>
<text x="103.7" y="193.9">GND</text>
<text x="114.5" y="193.9">GND</text>
<text x="125.3" y="193.9">GND</text>
<text x="196.5" y="193.9">Title</text>
<text x="196.5" y="200.3">Size</text>
<text x="205.1" y="200.3">Document Number</text>
<text x="267.8" y="200.3">Rev</text>
<text x="269.9" y="202.5">0.6</text>
<text x="196.5" y="206.8">Date:</text>
<text x="207.7" y="206.8">Friday, March 22, 2019</text>
<text x="239.7" y="206.8">Sheet</text>
<text x="250.5" y="206.8">8</text>
<text x="257" y="206.8">of</text>
<text x="263.4" y="206.8">9</text>
</g>
<g font-size="1.9" fill="#000080">
<text x="45.4" y="34.1">S1</text>
<text x="75.6" y="34.1">S2</text>
<text x="218.1" y="36.3">H1</text>
<text x="218.1" y="38.4">HOLE3_1_8</text>
<text x="103.7" y="57.8">R94</text>
<text x="67.8" y="60.5" transform="rotate(90 67.8 60.5)">R96</text>
<text x="69.9" y="60.5" transform="rotate(90 69.9 60.5)">R97</text>
<text x="103.7" y="60">R95</text>
<text x="218.1" y="66.5">H2</text>
<text x="218.1" y="68.6">HOLE3_1_8</text>
<text x="23.8" y="83.8">R98</text>
<text x="103.7" y="83.8">R99</text>
<text x="23.8" y="85.9">R100</text>
<text x="23.8" y="88.1">R102</text>
<text x="103.7" y="85.9">R101</text>
<text x="103.7" y="88.1">R103</text>
<text x="23.8" y="92.4">R106</text>
<text x="23.8" y="94.6">R108</text>
<text x="23.8" y="90.2">R104</text>
<text x="103.7" y="92.4">R107</text>
<text x="103.7" y="94.6">R109</text>
<text x="103.7" y="90.2">R105</text>
<text x="23.8" y="98.9">R112</text>
<text x="23.8" y="96.7">R110</text>
<text x="103.7" y="96.7">R111</text>
<text x="103.7" y="98.9">R113</text>
<text x="218.1" y="96.7">H3</text>
<text x="218.1" y="98.9">HOLE3_1_8</text>
<text x="23.8" y="107.5">R115</text>
<text x="103.7" y="107.5">R114</text>
<text x="23.8" y="109.7">R116</text>
<text x="23.8" y="111.8">R118</text>
<text x="23.8" y="114">R120</text>
<text x="103.7" y="109.7">R117</text>
<text x="103.7" y="111.8">R119</text>
<text x="103.7" y="114">R121</text>
<text x="23.8" y="116.1">R122</text>
<text x="23.8" y="118.3">R124</text>
<text x="103.7" y="118.3">R125</text>
<text x="103.7" y="116.1">R123</text>
<text x="23.8" y="122.6">R128</text>
<text x="23.8" y="120.5">R126</text>
<text x="103.7" y="120.5">R127</text>
<text x="103.7" y="122.6">R129</text>
<text x="23.8" y="131.3">R130</text>
<text x="103.7" y="131.3">R131</text>
<text x="218.1" y="126.9">H4</text>
<text x="218.1" y="129.1">HOLE3_1_8</text>
<text x="23.8" y="135.6">R134</text>
<text x="23.8" y="137.7">R137</text>
<text x="23.8" y="133.4">R132</text>
<text x="103.7" y="137.7">R136</text>
<text x="103.7" y="133.4">R133</text>
<text x="103.7" y="135.6">R135</text>
<text x="23.8" y="139.9">R138</text>
<text x="23.8" y="142">R140</text>
<text x="103.7" y="139.9">R139</text>
<text x="103.7" y="142">R141</text>
<text x="23.8" y="144.2">R142</text>
<text x="23.8" y="146.4">R144</text>
<text x="103.7" y="144.2">R143</text>
<text x="103.7" y="146.4">R145</text>
<text x="23.8" y="155">R146</text>
<text x="103.7" y="155">R147</text>
<text x="23.8" y="157.2">R148</text>
<text x="23.8" y="159.3">R150</text>
<text x="23.8" y="161.5">R152</text>
<text x="103.7" y="157.2">R149</text>
<text x="103.7" y="159.3">R151</text>
<text x="103.7" y="161.5">R153</text>
<text x="23.8" y="168">R158</text>
<text x="23.8" y="163.6">R154</text>
<text x="23.8" y="165.8">R156</text>
<text x="103.7" y="168">R159</text>
<text x="103.7" y="163.6">R155</text>
<text x="103.7" y="165.8">R157</text>
<text x="23.8" y="170.1">R160</text>
<text x="103.7" y="170.1">R161</text>
<text x="38.9" y="182.6">TP11</text>
<text x="49.7" y="182.6">TP12</text>
<text x="60.5" y="182.6">TP13</text>
<text x="71.3" y="182.6">TP14</text>
<text x="82.1" y="182.6">TP15</text>
<text x="92.9" y="182.6">TP16</text>
<text x="103.7" y="182.6">TP17</text>
<text x="114.5" y="182.6">TP18</text>
<text x="125.3" y="182.6">TP19</text>
</g>
<g font-size="1.9" fill="#004080">
<text x="219.2" y="41.9">1</text>
<text x="224.6" y="41.9">9</text>
<text x="219.2" y="44.1">2</text>
<text x="219.2" y="46.2">3</text>
<text x="224.6" y="46.2">7</text>
<text x="224.6" y="44.1">8</text>
<text x="219.2" y="48.4">4</text>
<text x="223.3" y="48.6" transform="rotate(-90 223.3 48.6)">5</text>
<text x="224.6" y="48.4">6</text>
<text x="219.2" y="72.1">1</text>
<text x="219.2" y="74.3">2</text>
<text x="219.2" y="76.5">3</text>
<text x="224.6" y="76.5">7</text>
<text x="224.6" y="74.3">8</text>
<text x="224.6" y="72.1">9</text>
<text x="219.2" y="78.6">4</text>
<text x="223.3" y="78.8" transform="rotate(-90 223.3 78.8)">5</text>
<text x="224.6" y="78.6">6</text>
<text x="219.2" y="102.4">1</text>
<text x="219.2" y="104.5">2</text>
<text x="219.2" y="106.7">3</text>
<text x="224.6" y="106.7">7</text>
<text x="224.6" y="104.5">8</text>
<text x="224.6" y="102.4">9</text>
<text x="219.2" y="108.8">4</text>
<text x="223.3" y="109" transform="rotate(-90 223.3 109)">5</text>
<text x="224.6" y="108.8">6</text>
<text x="219.2" y="132.6">1</text>
<text x="219.2" y="134.7">2</text>
<text x="219.2" y="136.9">3</text>
<text x="224.6" y="136.9">7</text>
<text x="224.6" y="134.7">8</text>
<text x="224.6" y="132.6">9</text>
<text x="219.2" y="139.1">4</text>
<text x="223.3" y="139.3" transform="rotate(-90 223.3 139.3)">5</text>
<text x="224.6" y="139.1">6</text>
</g>
<g font-size="1.9" fill="#f00">
<text x="119.2" y="51.2">QSPI_EMMC_SW</text>
<text x="146.9" y="52.5">QSPI_EMMC_SW</text>
<text x="167.1" y="52.5">[3]</text>
<text x="119.2" y="59.8">BOOT_MODE1</text>
<text x="119.2" y="57.7">BOOT_MODE0</text>
<text x="146.9" y="58.9">BOOT_MODE0</text>
<text x="164.5" y="58.9">[4]</text>
<text x="146.9" y="61.1">BOOT_MODE1</text>
<text x="164.5" y="61.1">[4]</text>
<text x="84.7" y="83.6">BOOT_RCON0</text>
<text x="119.2" y="83.6">RCON0_FLXR_TXEN_B</text>
<text x="84.7" y="85.7">BOOT_RCON1</text>
<text x="84.7" y="87.9">BOOT_RCON2</text>
<text x="119.2" y="85.7">RCON1_FLXR_TXD_A</text>
<text x="119.2" y="87.9">RCON2_FLXR_RXD_A</text>
<text x="146.9" y="84.8">RCON0_FLXR_TXEN_B</text>
<text x="146.9" y="87">RCON1_FLXR_TXD_A</text>
<text x="146.9" y="89.2">RCON2_FLXR_RXD_A</text>
<text x="171.5" y="87">[5,9]</text>
<text x="171.9" y="89.2">[5,9]</text>
<text x="172.8" y="84.8">[5,9]</text>
<text x="84.7" y="90">BOOT_RCON3</text>
<text x="84.7" y="92.2">BOOT_RCON4</text>
<text x="84.7" y="94.4">BOOT_RCON5</text>
<text x="119.2" y="90">RCON3_UART0_RXD</text>
<text x="119.2" y="92.2">RCON4_UART0_TXD</text>
<text x="119.2" y="94.4">RCON5_UART1_RXD</text>
<text x="146.9" y="93.5">RCON4_UART0_TXD</text>
<text x="146.9" y="95.6">RCON5_UART1_RXD</text>
<text x="146.9" y="91.3">RCON3_UART0_RXD</text>
<text x="170.6" y="93.5">[5,9]</text>
<text x="171" y="95.6">[5,9]</text>
<text x="171" y="91.3">[5,9]</text>
<text x="84.7" y="98.7">BOOT_RCON7</text>
<text x="84.7" y="96.5">BOOT_RCON6</text>
<text x="119.2" y="96.5">RCON6_UART1_TXD</text>
<text x="119.2" y="98.7">RCON7_GPIO15</text>
<text x="146.9" y="97.8">RCON6_UART1_TXD</text>
<text x="146.9" y="99.9">RCON7_GPIO15</text>
<text x="166.5" y="99.9">[3,9]</text>
<text x="170.6" y="97.8">[5,9]</text>
<text x="84.7" y="107.3">BOOT_RCON8</text>
<text x="119.2" y="107.3">RCON8_GPIO16</text>
<text x="84.7" y="111.6">BOOT_RCON10</text>
<text x="84.7" y="113.8">BOOT_RCON11</text>
<text x="84.7" y="109.5">BOOT_RCON9</text>
<text x="119.2" y="109.5">RCON9_GPIO17</text>
<text x="119.2" y="111.6">RCON10_GPIO18</text>
<text x="119.2" y="113.8">RCON11_I2C2_SDA</text>
<text x="146.9" y="108.6">RCON8_GPIO16</text>
<text x="146.9" y="110.7">RCON9_GPIO17</text>
<text x="146.9" y="112.9">RCON10_GPIO18</text>
<text x="166.5" y="108.6">[3,9]</text>
<text x="166.5" y="110.7">[3,9]</text>
<text x="167.6" y="112.9">[3,9]</text>
<text x="84.7" y="116">BOOT_RCON12</text>
<text x="84.7" y="118.1">BOOT_RCON13</text>
<text x="119.2" y="116">RCON12_SPI0_SCK</text>
<text x="119.2" y="118.1">RCON13_SPI0_SOUT</text>
<text x="146.9" y="117.2">RCON12_SPI0_SCK</text>
<text x="146.9" y="119.4">RCON13_SPI0_SOUT</text>
<text x="146.9" y="115.1">RCON11_I2C2_SDA</text>
<text x="169.9" y="115.1">[5,9]</text>
<text x="169.9" y="117.2">[3,9]</text>
<text x="171.3" y="119.4">[3,9]</text>
<text x="84.7" y="120.3">BOOT_RCON14</text>
<text x="84.7" y="122.4">BOOT_RCON15</text>
<text x="119.2" y="120.3">RCON14_SPI0_SIN</text>
<text x="119.2" y="122.4">RCON15_SPI0_CS0</text>
<text x="146.9" y="121.5">RCON14_SPI0_SIN</text>
<text x="146.9" y="123.7">RCON15_SPI0_CS0</text>
<text x="169.3" y="121.5">[3,9]</text>
<text x="169.7" y="123.7">[3,9]</text>
<text x="84.7" y="131.1">BOOT_RCON16</text>
<text x="119.2" y="131.1">RCON16_SPI1_SCK</text>
<text x="84.7" y="135.4">BOOT_RCON18</text>
<text x="84.7" y="137.5">BOOT_RCON19</text>
<text x="84.7" y="133.2">BOOT_RCON17</text>
<text x="119.2" y="133.2">RCON17_SPI1_SOUT</text>
<text x="119.2" y="135.4">RCON18_SPI1_SIN</text>
<text x="119.2" y="137.5">RCON19_SPI1_CS0</text>
<text x="146.9" y="132.3">RCON16_SPI1_SCK</text>
<text x="146.9" y="134.5">RCON17_SPI1_SOUT</text>
<text x="146.9" y="136.7">RCON18_SPI1_SIN</text>
<text x="169.3" y="136.7">[3,9]</text>
<text x="169.9" y="132.3">[3,9]</text>
<text x="171.3" y="134.5">[3,9]</text>
<text x="84.7" y="139.7">BOOT_RCON20</text>
<text x="84.7" y="141.9">BOOT_RCON21</text>
<text x="119.2" y="139.7">RCON20_SPI2_SCK</text>
<text x="119.2" y="141.9">RCON21_SPI2_SOUT</text>
<text x="146.9" y="141">RCON20_SPI2_SCK</text>
<text x="146.9" y="143.1">RCON21_SPI2_SOUT</text>
<text x="146.9" y="138.8">RCON19_SPI1_CS0</text>
<text x="169.7" y="138.8">[3,9]</text>
<text x="169.9" y="141">[3,9]</text>
<text x="171.3" y="143.1">[3,9]</text>
<text x="84.7" y="144">BOOT_RCON22</text>
<text x="84.7" y="146.2">BOOT_RCON23</text>
<text x="119.2" y="144">RCON22_SPI2_SIN</text>
<text x="119.2" y="146.2">RCON23_SPI2_CS0</text>
<text x="146.9" y="145.3">RCON22_SPI2_SIN</text>
<text x="146.9" y="147.4">RCON23_SPI2_CS0</text>
<text x="169.3" y="145.3">[3,9]</text>
<text x="169.7" y="147.4">[3,9]</text>
<text x="84.7" y="154.8">BOOT_RCON24</text>
<text x="119.2" y="154.8">RCON24_SPI3_SCK</text>
<text x="84.7" y="157">BOOT_RCON25</text>
<text x="84.7" y="159.1">BOOT_RCON26</text>
<text x="84.7" y="161.3">BOOT_RCON27</text>
<text x="119.2" y="161.3">RCON27_SPI3_CS0</text>
<text x="119.2" y="157">RCON25_SPI3_SOUT</text>
<text x="119.2" y="159.1">RCON26_SPI3_SIN</text>
<text x="146.9" y="156.1">RCON24_SPI3_SCK</text>
<text x="146.9" y="158.2">RCON25_SPI3_SOUT</text>
<text x="146.9" y="160.4">RCON26_SPI3_SIN</text>
<text x="169.3" y="160.4">[3,9]</text>
<text x="169.9" y="156.1">[3,9]</text>
<text x="171.3" y="158.2">[3,9]</text>
<text x="84.7" y="163.4">BOOT_RCON28</text>
<text x="84.7" y="165.6">BOOT_RCON29</text>
<text x="84.7" y="167.8">BOOT_RCON30</text>
<text x="119.2" y="163.4">RCON28_FXT0_CH0</text>
<text x="119.2" y="165.6">RCON29_FXT0_CH1</text>
<text x="119.2" y="167.8">RCON30_FXT0_CH2</text>
<text x="146.9" y="164.7">RCON28_FXT0_CH0</text>
<text x="146.9" y="166.9">RCON29_FXT0_CH1</text>
<text x="146.9" y="162.6">RCON27_SPI3_CS0</text>
<text x="169.7" y="162.6">[3,9]</text>
<text x="170.2" y="164.7">[5,9]</text>
<text x="170.2" y="166.9">[5,9]</text>
<text x="84.7" y="169.9">BOOT_RCON31</text>
<text x="119.2" y="169.9">RCON31_FXT0_CH3</text>
<text x="146.9" y="169">RCON30_FXT0_CH2</text>
<text x="146.9" y="171.2">RCON31_FXT0_CH3</text>
<text x="170.2" y="169">[5,9]</text>
<text x="170.2" y="171.2">[5,9]</text>
</g>
<g font-size="1.9" fill="#00f">
<text x="222.4" y="196.1">S32V SOM-Boot Config</text>
<text x="196.5" y="202.5">Custom</text>
<text x="209.5" y="202.5">S32V234 SOM Board Rev0_6:S32V234 SOM Board Rev0_6</text>
</g>
<g font-size="1.6">
<text x="29.4" y="1.6">5</text>
<text x="83.8" y="1.6">4</text>
<text x="138.2" y="1.6">3</text>
<text x="192.6" y="1.6">2</text>
<text x="247" y="1.6">1</text>
<text x=".6" y="29.2">D</text>
<text x="274.8" y="29.2">D</text>
<text x=".6" y="80.5">C</text>
<text x="274.8" y="80.5">C</text>
<text x=".6" y="131.7">B</text>
<text x="274.8" y="131.7">B</text>
<text x=".6" y="183">A</text>
<text x="274.8" y="183">A</text>
<text x="29.4" y="208.9">5</text>
<text x="83.8" y="208.9">4</text>
<text x="138.2" y="208.9">3</text>
<text x="192.6" y="208.9">2</text>
<text x="247" y="208.9">1</text>
</g>
</svg>
